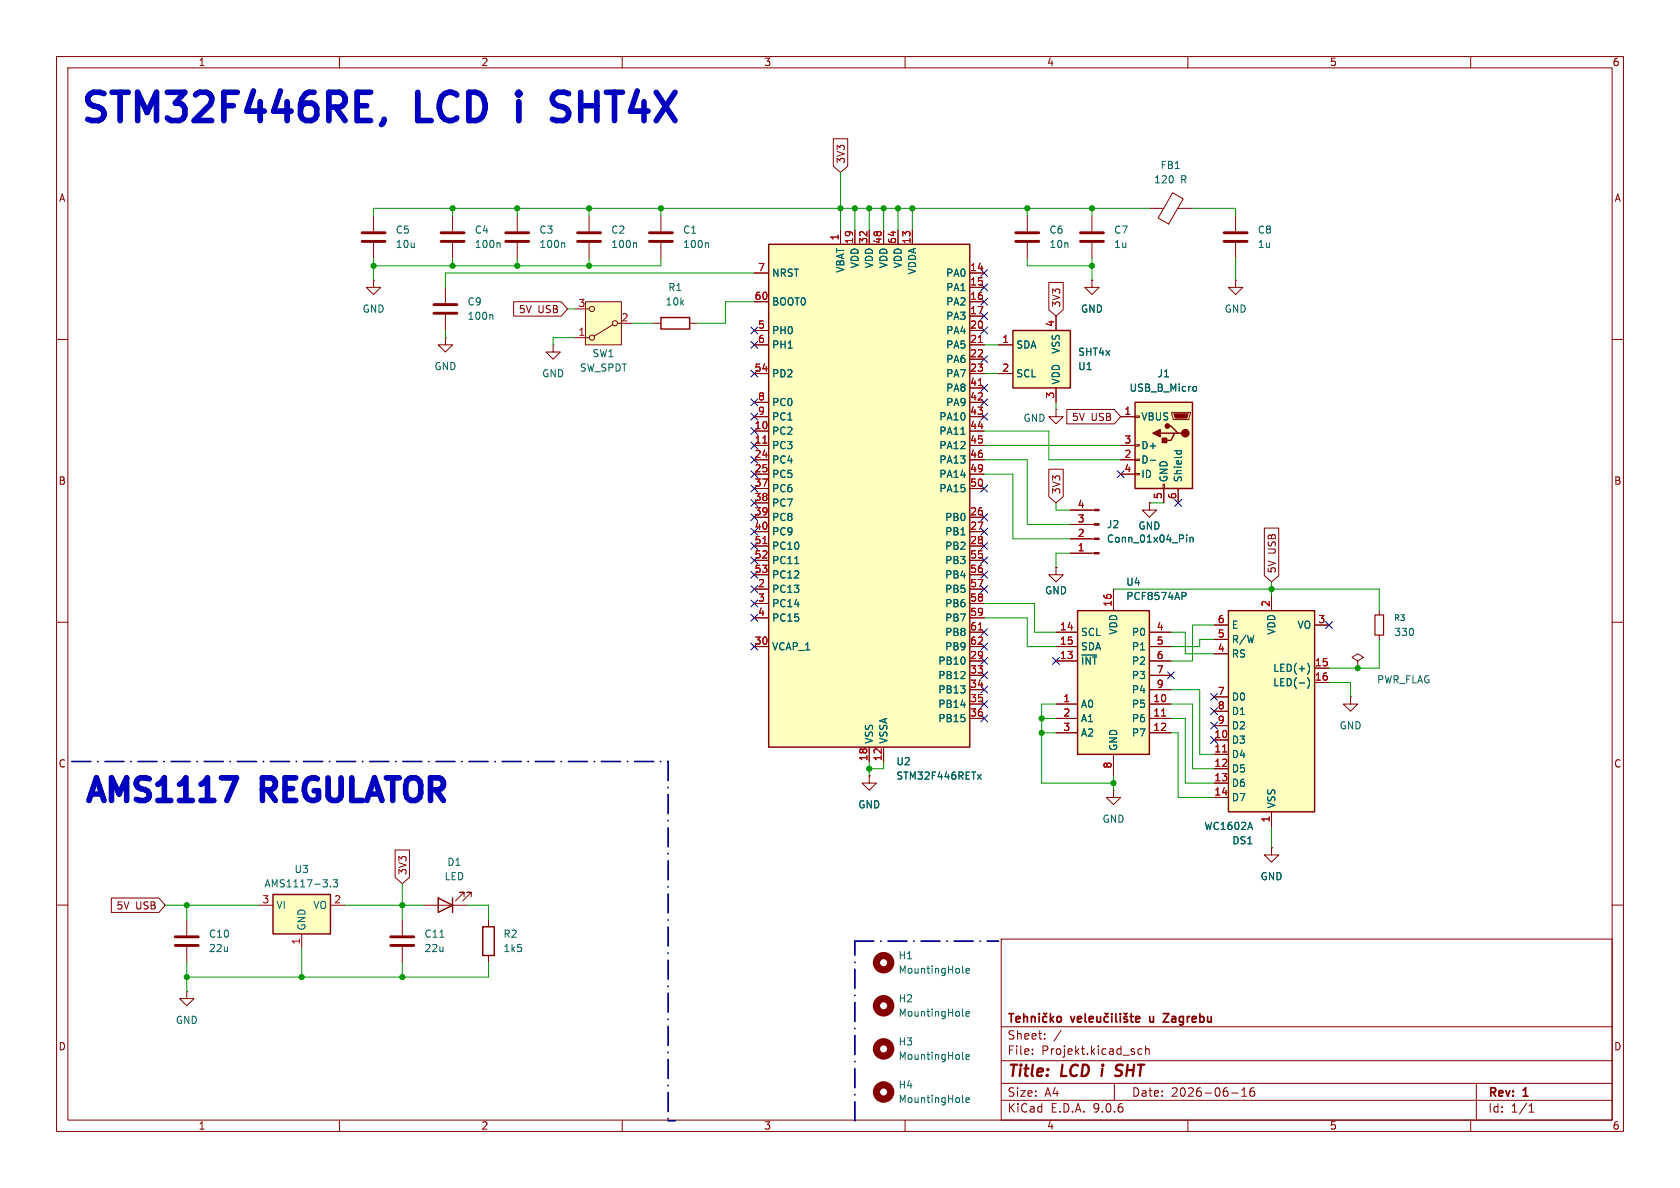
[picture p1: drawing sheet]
<svg xmlns="http://www.w3.org/2000/svg" width="297mm" height="210mm" viewBox="0 0 297 210" stroke-linecap="round" stroke-linejoin="round" font-family="sans-serif">
<g fill="none" stroke="#840000" stroke-width=".18">
<path d="M10 10h277v190h-277zM12 12h273v186h-273zM60 10v2M110 10v2M160 10v2M210 10v2M260 10v2M181.6 38.1v2.8M181.6 42.9v2.8M10 60h2M285 60h2M10 110h2"/>
<path d="M285 110h2M153.7 137.2v1.2h1.2l-1.2 1.3-1.3-1.3h1.3M153.7 137.2h.1M196.8 139.7v1.3h1.3l-1.3 1.2-1.2-1.2h1.2M196.8 139.7h.1M238.8 123.2v1.3h1.2l-1.2 1.2-1.3-1.2h1.3M238.8 123.2h.1M10 160h2M177 166h108v32h-108zM285 160h2M60 198v2M110 198v2"/>
<path d="M160 198v2M177 194.5h108M177 191.5h108M177 187.5h108M177 181.5h108M182.5 186.3v.1M182.5 185.5v.1M184.7 183.6v.1M184.7 182.8v.1M187.6 182.1l-1.3 2M197 191.5v3M201.9 185.5l-.4-.1-.3 .3v.4l.1 .2h.6"/>
<path d="M202.5 185.5l.2-.1 .4 .1 .1 .9M202.5 184.9v1.5M210 198v2M217.7 193.2h1.2M219.5 193.8h.9M219.5 192.7l.5-.4v1.5M221.7 192.3a.59 .59 0 0 0-.7 .6v.6l.1 .2 .4 .1 .2-.1 .1-.5-.1-.3h-.5l-.2 .3M260 198v2M261 191.5v6.5M270.3 196.6h.9M270.3 195.5l.4-.4v1.5"/>
</g>
<path d="M194.9 188.9l-.2 1.3M195 188.2v.2M195 188.2l-.1 .1 .1 .1M195 188.2l.1 .1-.1 .1M198.2 190a.85 .85 0 0 1-1.1 .1M198.2 188.2l-.7 .1a.46 .46 0 0 0-.2 .5 .46 .46 0 0 0 .3 .4l.6 .2" fill="none" stroke="#840000" stroke-width=".4"/>
<g fill="none" stroke="#840000" stroke-width=".3">
<path d="M178.3 179.2h.9M178.8 179.2v1.5M181 179.8l.2-.1 .4 .1v.9M181 179.2v1.5M182.3 179.8l.3-.1 .3 .1 .1 .9M182.3 179.7v1M183.7 179.2v.1M183.7 179.7v1M184.5 179.1l.3 .2 .3-.2M185.1 179.8l-.5-.1-.3 .3v.4l.2 .2h.6M185.7 179.2v1.5M186.3 179.7l-.6 .6"/>
<path d="M187 179.8l.3-.1 .3 .3v.4l-.3 .3-.3-.1-.2-.2v-.4zM189.3 179.7l.3 1 .4-1M191.8 179.2v1.3l.3 .2M193.9 179.7l.1 .9 .3 .1 .3-.2M194.6 179.7v1M195.3 179.1l.3 .2 .3-.2M195.9 179.8l-.4-.1-.3 .3v.4l.1 .2h.6M196.6 179.2v.1M196.6 179.7v1M197.3 179.2v1.3l.2 .2M198.1 179.2v.1M198.1 179.7v1"/>
<path d="M198.7 179.1l.3 .2 .3-.2M199.3 179.8l-.4-.1-.2 .2 .1 .2 .5 .2v.3h-.6M199.8 179.7h.5M200 179.2v1.3l.3 .2M203.3 179.7v.9M205.6 179.2h1l-1 1.5h1M179.6 180.2l.7-.2v-.2l-.5-.1-.2 .2 .1 .7h.6M185.8 180.1l.5 .6M190.5 180.2l.7-.2-.1-.2-.4-.1-.2 .2 .1 .7h.5M192.6 180.2l.7-.2-.1-.2-.4-.1-.2 .2v.7h.6M200.8 180.2l.7-.2-.1-.2-.4-.1-.2 .2v.7h.6"/>
</g>
<path d="M179.6 41.1h4M179.6 42.7h4" fill="none" stroke="#840000" stroke-width=".51"/>
<path d="M48.3 158.1h10.1v7h-10.1z" fill="#ffffc2"/>
<path d="M48.3 158.1h10.1v7h-10.1z" fill="none" stroke="#840000" stroke-width=".25"/>
<path d="M193 38.1v2.8M203.2 36.8h2.5M207.3 34.1l1.9 1.1-2.6 4.4-1.9-1.1zM208.2 36.8h2.6M193 42.9v2.8M203.2 88.9v1.3h1.3l-1.3 1.2-1.3-1.2h1.3M203.2 88.9h.1M45.7 160h2.6M53.3 165.1v2.5M58.4 160h2.6" fill="none" stroke="#840000" stroke-width=".18"/>
<path d="M58.4 156.7v.1M58.9 155.5h.8l-.4 .5 .3 .1v.6l-.2 .1-.5-.1" fill="none" stroke="#006464" stroke-width=".18"/>
<path d="M191 41.1h4.1M191 42.7h4.1" fill="none" stroke="#840000" stroke-width=".51"/>
<path d="M200.7 71.1h10.1v15.3h-10.1z" fill="#ffffc2"/>
<path d="M200.7 71.1h10.1v15.3h-10.1zM205.1 76.6h2.5M206.4 75.3h.6l1.3 1.3h.6M208.3 76.6h-.7l-.6 1.3h-1.3" fill="none" stroke="#840000" stroke-width=".25"/>
<g fill="none" stroke="#840000" stroke-width=".18">
<path d="M218.4 38.1v2.8M78.7 50.8v2.8M78.7 55.6v2.8M218.4 49.5v1.3h1.3l-1.3 1.3-1.2-1.3h1.2M218.4 49.5h.1M218.4 42.9v2.8M198.1 73.7h2.6M198.1 78.7h2.6M200.7 73.5h.7v.3h-.7zM200.7 78.6h.7v.3h-.7zM207.1 72.9h3.3v.3l-.2 1h-2.8zM189.2 97.8h4.2"/>
<path d="M189.2 95.3h4.2M189.2 92.7h4.2M189.2 90.2h4.2M198.1 81.3h2.6M198.1 83.8h2.6M200.7 81.2h.7v.2h-.7zM200.7 83.7h.7v.2h-.7zM205.6 85.6h.3v.8h-.3zM205.7 86.4v2.5M208.3 86.4v2.5M71.1 162.6v2.8M71.1 167.4v2.8"/>
</g>
<g fill="#840000" stroke="#840000" stroke-width=".18">
<path d="M207.5 73.2h2.6l-.3 .7h-2z"/>
<path d="M193.4 97.7h.9v.2h-.9z"/>
<path d="M193.4 95.1h.9v.3h-.9z"/>
<path d="M193.4 92.6h.9v.2h-.9z"/>
<path d="M193.4 90h.9v.3h-.9z"/>
</g>
<g fill="#840000" stroke="#840000" stroke-width=".25">
<path d="M205.5 77.5h.7v.7h-.7z"/>
<path d="M203.8 76.6l1.3-.7v1.3z"/>
<circle cx="209.5" cy="76.6" r=".63"/>
<circle cx="206.4" cy="75.3" r=".38"/>
</g>
<path d="M87 55.6l.1 .2v.7M207.6 79.7h1.3M208.1 79.7l-.1 .3M208.8 79.7l.1 .3M211.1 68.3l.3 .1 .1 .2v.4l-.4 .2M203.3 81.4h1M209.8 94.6v.1M209.8 95v.8M210.4 95v.8M210.4 95.1l.2-.1h.3v.8M77.8 165.7h.7" fill="none" stroke="#006464" stroke-width=".18"/>
<path d="M76.7 53.8h4.1M76.7 55.4h4.1M216.4 41.1h4.1M216.4 42.7h4.1M69.1 165.6h4.1M69.1 167.1h4.1" fill="none" stroke="#840000" stroke-width=".51"/>
<path d="M135.9 43.2h35.5v88.9h-35.5z" fill="#ffffc2"/>
<path d="M135.9 43.2h35.5v88.9h-35.5zM85.3 163.8h2.1v5.1h-2.1z" fill="none" stroke="#840000" stroke-width=".25"/>
<g fill="none" stroke="#840000" stroke-width=".18">
<path d="M80 38.1v2.8M91.4 38.1v2.8M104.1 38.1v2.8M116.8 38.1v2.8M66 49.5v1.3h1.3l-1.3 1.3-1.2-1.3h1.2M66 49.5h.1M80 42.9v2.8M91.4 42.9v2.8M104.1 42.9v2.8M116.8 42.9v2.8M133.3 48.3h2.6M133.3 53.3h2.6"/>
<path d="M133.3 58.4h2.6M148.6 40.6v2.6M151.1 40.6v2.6M153.7 40.6v2.6M156.2 40.6v2.6M158.7 40.6v2.6M161.3 40.6v2.6M171.4 48.3h2.6M171.4 53.3h2.6M171.4 58.4h2.6M171.4 50.8h2.6M171.4 55.9h2.6"/>
<path d="M193 49.5v1.3h1.3l-1.3 1.3-1.2-1.3h1.2M193 49.5h.1M97.8 61v1.2h1.3l-1.3 1.3-1.3-1.3h1.3M97.8 61h.1M133.3 61h2.6M133.3 66h2.6M133.3 71.1h2.6M133.3 73.7h2.6M133.3 76.2h2.6M133.3 78.7h2.6M171.4 61h2.6M171.4 66h2.6"/>
<path d="M171.4 71.1h2.6M171.4 73.7h2.6M171.4 76.2h2.6M171.4 78.7h2.6M171.4 63.5h2.6M171.4 68.6h2.6M133.3 81.3h2.6M133.3 83.8h2.6M133.3 86.4h2.6M133.3 88.9h2.6M133.3 91.4h2.6M133.3 94h2.6"/>
<path d="M133.3 96.5h2.6M133.3 99.1h2.6M171.4 81.3h2.6M171.4 83.8h2.6M171.4 86.4h2.6M171.4 91.4h2.6M171.4 94h2.6M171.4 96.5h2.6M171.4 99.1h2.6M133.3 101.6h2.6M133.3 104.1h2.6M133.3 106.7h2.6"/>
<path d="M133.3 109.2h2.6M133.3 114.3h2.6M171.4 101.6h2.6M171.4 104.1h2.6M171.4 106.7h2.6M171.4 109.2h2.6M171.4 114.3h2.6M171.4 111.8h2.6M171.4 116.8h2.6M171.4 119.4h2.6M153.7 132.1v2.5M156.2 132.1v2.5"/>
<path d="M171.4 121.9h2.6M171.4 124.5h2.6M171.4 127h2.6M86.4 162.6v1.2M86.4 168.9v1.3"/>
</g>
<path d="M134.9 78.3h.7M173 60.5h.7M173 68.2h.7M134.9 96.1h.7M173 111.3h.7" fill="none" stroke="#a90000" stroke-width=".18"/>
<path d="M88.2 42.9l.2 .2v.7M99.7 42.9l.1 .2v.7M112.4 42.9l.1 .2v.7M125.1 42.9l.1 .2v.7M169.9 76.8h.7M140.5 99.6h.7M172.8 136.9l.7 .8M173.5 136.9l-.7 .8" fill="none" stroke="#006464" stroke-width=".18"/>
<path d="M78 41.1h4M78 42.7h4M89.4 41.1h4.1M89.4 42.7h4.1M102.1 41.1h4.1M102.1 42.7h4.1M114.8 41.1h4.1M114.8 42.7h4.1" fill="none" stroke="#840000" stroke-width=".51"/>
<path d="M217.2 108h15.2v35.5h-15.2z" fill="#ffffc2"/>
<path d="M217.2 108h15.2v35.5h-15.2z" fill="none" stroke="#840000" stroke-width=".25"/>
<g fill="none" stroke="#840000" stroke-width=".18">
<path d="M66 38.1v2.8M66 42.9v2.8M214.6 110.5h2.6M214.6 113h2.6M214.6 115.6h2.6M224.8 105.4v2.6M232.4 110.5h2.5M232.4 118.1h2.5M214.6 123.2h2.6M214.6 125.7h2.6M214.6 128.3h2.6M214.6 130.8h2.6"/>
<path d="M214.6 133.4h2.6M214.6 135.9h2.6M214.6 138.4h2.6M232.4 120.7h2.5M214.6 141h2.6M224.8 149.9v1.2h-1.3l1.3 1.3 1.3-1.3h-1.3M224.8 149.9h.1M224.8 143.5v2.6"/>
</g>
<path d="M216.1 132.9h.8" fill="none" stroke="#a90000" stroke-width=".18"/>
<path d="M231.1 117.2a1.46 1.46 0 0 1 0 2M231.1 119.8a1.46 1.46 0 0 1 0 1.9" fill="none" stroke="#006464" stroke-width=".18"/>
<path d="M64 41.1h4.1M64 42.7h4.1" fill="none" stroke="#840000" stroke-width=".51"/>
<path d="M179.1 58.4h10.1v10.2h-10.1z" fill="#ffffc2"/>
<path d="M179.1 58.4h10.1v10.2h-10.1zM77.5 158.8l2.5 1.2-2.5 1.3zM80 158.8v2.5" fill="none" stroke="#840000" stroke-width=".25"/>
<path d="M186.7 55.9v2.5M176.5 66h2.6M176.5 61h2.6M186.7 72.4v1.3h1.3l-1.3 1.2-1.3-1.2h1.3M186.7 72.4h.1M186.7 68.6v2.5M82 158.5v-.8h-.7h.7l-1.5 1.6M83.3 158.5v-.8h-.8h.8l-1.5 1.6M33 175.3v1.2h1.3l-1.3 1.3-1.3-1.3h1.3M33 175.3h.1M74.9 160h7.6" fill="none" stroke="#840000" stroke-width=".18"/>
<path d="M190.5 108h12.7v25.4h-12.7z" fill="#ffffc2"/>
<path d="M116.8 56.1h5.1v2.1h-5.1zM190.5 108h12.7v25.4h-12.7z" fill="none" stroke="#840000" stroke-width=".25"/>
<g fill="none" stroke="#840000" stroke-width=".18">
<path d="M115.6 57.2h1.2M121.9 57.2h1.3M186.7 100.3v1.3h1.3l-1.3 1.3-1.3-1.3h1.3M186.7 100.3h.1M186.7 111.8h3.8M186.7 114.3h3.8M186.7 116.8h3.8M196.8 104.1v3.9M203.2 111.8h3.8M203.2 114.3h3.8M203.2 116.8h3.8M203.2 119.4h3.8"/>
<path d="M186.7 124.5h3.8M186.7 127h3.8M186.7 129.5h3.8M196.8 133.4v3.8M203.2 124.5h3.8M203.2 127h3.8M203.2 129.5h3.8M203.2 121.9h3.8M33 162.6v2.8M33 167.4v2.8"/>
</g>
<path d="M205.3 126.6h.8" fill="none" stroke="#a90000" stroke-width=".18"/>
<path d="M209 104.7h.4l.3 .3-.1 .3-.6 .1" fill="none" stroke="#006464" stroke-width=".18"/>
<path d="M31 165.6h4.1M31 167.1h4.1" fill="none" stroke="#840000" stroke-width=".51"/>
<path d="M103.5 53.3h6.4v7.7h-6.4z" fill="#ffffc2"/>
<g fill="none" stroke="#840000" stroke-width=".18">
<path d="M147.3 24.5h2.6v4.9l-1.3 1.1-1.3-1.1zM78.7 59.7v1.3h1.3l-1.3 1.2-1.2-1.2h1.2M78.7 59.7h.1M90.8 53.3h8.4l1.1 1.3-1.1 1.3h-8.4zM101.6 59.7h2.5M101.6 54.6h2.5M103.5 53.3h6.4v7.7h-6.4zM108.3 57.4l-3.3 2M109.2 57.2h2.6M133.3 48.3h2.6M133.3 53.3h2.6M133.3 58.4h2.6"/>
<path d="M148.6 40.6v2.6M151.1 40.6v2.6M153.7 40.6v2.6M156.2 40.6v2.6M158.7 40.6v2.6M161.3 40.6v2.6M171.4 48.3h2.6M171.4 53.3h2.6M171.4 58.4h2.6M171.4 50.8h2.6M171.4 55.9h2.6M185.4 49.9h2.6v4.9l-1.3 1.1-1.3-1.1z"/>
<path d="M186.7 55.9v2.5M193 49.5h.1M133.3 61h2.6M133.3 66h2.6M133.3 71.1h2.6M133.3 73.7h2.6M133.3 76.2h2.6M133.3 78.7h2.6M171.4 61h2.6M171.4 66h2.6M171.4 71.1h2.6M171.4 73.7h2.6"/>
<path d="M171.4 76.2h2.6M171.4 78.7h2.6M171.4 63.5h2.6M171.4 68.6h2.6M176.5 61h2.6M176.5 66h2.6M186.7 68.6v2.5M188.6 72.4h8.4l1.1 1.3-1.1 1.2h-8.4zM198.1 73.7h2.6M198.1 78.7h2.6M133.3 81.3h2.6M133.3 83.8h2.6"/>
<path d="M133.3 86.4h2.6M133.3 88.9h2.6M133.3 91.4h2.6M133.3 94h2.6M133.3 96.5h2.6M133.3 99.1h2.6M171.4 81.3h2.6M171.4 83.8h2.6M171.4 86.4h2.6M171.4 91.4h2.6M171.4 94h2.6M171.4 96.5h2.6"/>
<path d="M171.4 99.1h2.6M185.4 82.9h2.6v4.9l-1.3 1.1-1.3-1.1zM189.2 97.8h3.8M189.2 95.3h3.8M189.2 92.7h3.8M189.2 90.2h3.8M198.1 81.3h2.6M198.1 83.8h2.6M203.2 88.9h.1M205.7 86.4v2.5M208.3 86.4v2.5M223.5 93.3h2.6v8.5l-1.3 1.1-1.3-1.1z"/>
<path d="M133.3 101.6h2.6M133.3 104.1h2.6M133.3 106.7h2.6M133.3 109.2h2.6M133.3 114.3h2.6M171.4 101.6h2.6M171.4 104.1h2.6M171.4 106.7h2.6M171.4 109.2h2.6M171.4 114.3h2.6M171.4 111.8h2.6M171.4 116.8h2.6"/>
<path d="M171.4 119.4h2.6M186.7 100.3h.1M186.7 114.3h3.8M186.7 111.8h3.8M186.7 116.8h3.8M196.8 104.1v3.9M203.2 114.3h3.8M203.2 111.8h3.8M203.2 116.8h3.8M203.2 119.4h3.8M214.6 110.5h2.6M214.6 113h2.6"/>
<path d="M214.6 115.6h2.6M224.8 105.4v2.6M232.4 110.5h2.5M232.4 118.1h2.5M240 116.8l1-.6-1-.6-1 .6 1 .6v1.3M240 118.1h.1M243.8 108v.7M243.8 112.3v.7M153.7 137.2h.1M153.7 132.1v2.5M156.2 132.1v2.5M171.4 121.9h2.6"/>
<path d="M171.4 124.5h2.6M171.4 127h2.6M186.7 124.5h3.8M186.7 127h3.8M186.7 129.5h3.8M196.8 133.4v3.8M203.2 121.9h3.8M203.2 124.5h3.8M203.2 127h3.8M203.2 129.5h3.8M214.6 123.2h2.6M214.6 125.7h2.6"/>
<path d="M214.6 128.3h2.6M214.6 130.8h2.6M214.6 133.4h2.6M214.6 135.9h2.6M214.6 138.4h2.6M232.4 120.7h2.5M19.7 158.7h8.4l1.1 1.3-1.1 1.3h-8.4zM69.8 150.3h2.6v4.8l-1.3 1.1-1.3-1.1zM214.6 141h2.6M224.8 149.9h.1M224.8 143.5v2.6"/>
<circle cx="104.6" cy="54.6" r=".46"/>
<circle cx="104.6" cy="59.7" r=".46"/>
<circle cx="108.7" cy="57.2" r=".46"/>
</g>
<path d="M243.1 108.7h1.5v3.6h-1.5z" fill="none" stroke="#840000" stroke-width=".2"/>
<g fill="none" stroke="#840000" stroke-width="1.3">
<circle cx="156.2" cy="177.8" r="1.27"/>
<circle cx="156.2" cy="170.2" r="1.27"/>
<circle cx="156.2" cy="185.4" r="1.27"/>
<circle cx="156.2" cy="193" r="1.27"/>
</g>
<g fill="none" stroke="#006464" stroke-width=".18">
<path d="M169.9 76.8h.7M207.6 79.7h1.3M208.1 79.7l-.1 .3M208.8 79.7l.1 .3M211.1 68.3l.3 .1 .1 .2v.4l-.4 .2M140.5 99.6h.7M203.3 81.4h1M209.8 94.6v.1M209.8 95v.8M210.4 95v.8M210.4 95.1l.2-.1h.3v.8M209 104.7h.4l.3 .3-.1 .3-.6 .1"/>
<path d="M231.1 117.2a1.46 1.46 0 0 1 0 2M231.1 119.8a1.46 1.46 0 0 1 0 1.9M172.8 136.9l.7 .8M173.5 136.9l-.7 .8M170.2 179.5l.2 .1M170.2 171.8l.2 .2M170.8 179.2l.6-.1-.1-.2-.3-.1-.2 .2v.6h.5M170.8 171.6l.6-.1-.1-.3h-.3l-.2 .2v.6h.5M170.2 194.7l.2 .2M170.2 187.1l.2 .2M170.8 186.8l.6-.1-.1-.2-.3-.1-.2 .2v.6h.5M170.8 194.5l.6-.2-.1-.2-.3-.1-.2 .2v.6h.5"/>
</g>
<path d="M12.7 134.6h105.4M118.1 134.6v63.5M151.1 166.4h25.4M151.1 198.1v-31.7" fill="none" stroke="#000084" stroke-width=".3" stroke-dasharray="3.4 1.2 .1 1.2"/>
<path d="M118.1 198.1h1.3" fill="none" stroke="#000084" stroke-width=".3"/>
<g fill="none" stroke="#009600" stroke-width=".18">
<path d="M80 36.8v1.3M91.4 36.8v1.3M104.1 36.8v1.3M116.8 36.8v1.3M148.6 30.5v10.1M151.1 36.8v3.8M153.7 36.8v3.8M156.2 36.8v3.8M158.7 36.8v3.8M161.3 36.8v3.8M181.6 36.8v1.3M193 36.8v1.3"/>
<path d="M203.2 36.8h-137.2v1.3M210.8 36.8h7.6v1.3M66 45.7v3.8M78.7 58.4v1.3M80 45.7v1.3M91.4 45.7v1.3M100.3 54.6h1.3M101.6 59.7h-3.8v1.3M104.1 45.7v1.3M111.8 57.2h3.8M116.8 45.7v1.3h-50.8M133.3 48.3h-54.6v2.5"/>
<path d="M133.3 53.3h-5v3.9h-5.1M181.6 45.7v1.3h11.4M193 45.7v3.8M218.4 45.7v3.8M174 61h2.5M174 66h2.5M174 76.2h11.4v5.1h12.7M174 78.7h24.1M186.7 71.1v1.3M174 83.8h5.1v11.5h10.1M174 81.3h7.6v11.4h7.6M186.7 88.9v1.3h2.5"/>
<path d="M189.2 97.8h-2.5v2.5M203.2 88.9h2.5M174 106.7h8.9v5.1h3.8M174 109.2h7.6v5.1h5.1M196.8 104.1h47v3.9M207 111.8h2.5v3.8h5.1M214.6 113h-2.5v1.3h-5.1M214.6 110.5h-3.8v6.3h-3.8M224.8 102.9v2.5M243.8 113v5.1h-8.9M153.7 134.6v2.6M156.2 134.6v1.3h-2.5"/>
<path d="M184.1 127h2.6M184.1 129.5h2.6M186.7 124.5h-2.6v13.9h12.7M196.8 137.2v2.5M207 124.5h3.8v11.4h3.8M207 121.9h5.1v11.5h2.5M207 127h2.5v11.4h5.1M207 129.5h1.3v11.5h6.3M234.9 120.7h3.9v2.5M71.1 156.2v6.4M224.8 146.1v3.8M29.2 160h16.5"/>
<path d="M33 160v2.6M33 170.2v5.1M53.3 167.6v5.1M61 160h13.9M71.1 170.2v2.5M82.5 160h3.9v2.6M86.4 170.2v2.5h-53.4"/>
</g>
<g fill="none" stroke="#000084" stroke-width=".18">
<path d="M132.7 57.8l1.3 1.2M134 57.8l-1.3 1.2M173.4 57.8l1.2 1.2M173.4 55.3l1.2 1.2M173.4 47.7l1.2 1.2M173.4 50.2l1.2 1.2M173.4 52.7l1.2 1.2M174.6 57.8l-1.2 1.2M174.6 55.3l-1.2 1.2M174.6 52.7l-1.2 1.2M174.6 47.7l-1.2 1.2M174.6 50.2l-1.2 1.2"/>
<path d="M132.7 78.1l1.3 1.2M132.7 65.4l1.3 1.2M132.7 70.5l1.3 1.2M132.7 73.1l1.3 1.2M132.7 75.6l1.3 1.2M132.7 60.4l1.3 1.2M134 78.1l-1.3 1.2M134 65.4l-1.3 1.2M134 70.5l-1.3 1.2M134 73.1l-1.3 1.2M134 75.6l-1.3 1.2M134 60.4l-1.3 1.2"/>
<path d="M173.4 70.5l1.2 1.2M173.4 62.9l1.2 1.2M173.4 73.1l1.2 1.2M173.4 68l1.2 1.2M174.6 70.5l-1.2 1.2M174.6 62.9l-1.2 1.2M174.6 73.1l-1.2 1.2M174.6 68l-1.2 1.2M132.7 95.9l1.3 1.2M132.7 93.4l1.3 1.2M132.7 83.2l1.3 1.2M132.7 85.8l1.3 1.2"/>
<path d="M132.7 88.3l1.3 1.2M132.7 98.5l1.3 1.2M132.7 80.7l1.3 1.2M132.7 90.8l1.3 1.2M134 95.9l-1.3 1.2M134 93.4l-1.3 1.2M134 83.2l-1.3 1.2M134 85.8l-1.3 1.2M134 88.3l-1.3 1.2M134 90.8l-1.3 1.2M134 98.5l-1.3 1.2M134 80.7l-1.3 1.2"/>
<path d="M173.4 90.8l1.2 1.2M173.4 95.9l1.2 1.2M173.4 93.4l1.2 1.2M173.4 85.8l1.2 1.2M173.4 98.5l1.2 1.2M174.6 90.8l-1.2 1.2M174.6 95.9l-1.2 1.2M174.6 93.4l-1.2 1.2M174.6 85.8l-1.2 1.2M174.6 98.5l-1.2 1.2M197.5 83.2l1.2 1.2M198.7 83.2l-1.2 1.2"/>
<path d="M207.7 88.3l1.2 1.2M208.9 88.3l-1.2 1.2M132.7 108.6l1.3 1.2M132.7 106.1l1.3 1.2M132.7 113.7l1.3 1.2M132.7 103.5l1.3 1.2M132.7 101l1.3 1.2M134 103.5l-1.3 1.2M134 113.7l-1.3 1.2M134 108.6l-1.3 1.2M134 106.1l-1.3 1.2M134 101l-1.3 1.2"/>
<path d="M173.4 101l1.2 1.2M173.4 116.2l1.2 1.2M173.4 113.7l1.2 1.2M173.4 118.8l1.2 1.2M173.4 103.5l1.2 1.2M173.4 111.2l1.2 1.2M174.6 101l-1.2 1.2M174.6 116.2l-1.2 1.2M174.6 113.7l-1.2 1.2M174.6 118.8l-1.2 1.2M174.6 111.2l-1.2 1.2M174.6 103.5l-1.2 1.2"/>
<path d="M186.1 116.2l1.2 1.2M187.3 116.2l-1.2 1.2M206.4 118.8l1.2 1.2M207.6 118.8l-1.2 1.2M234.3 109.9l1.3 1.2M235.6 109.9l-1.3 1.2M173.4 123.9l1.2 1.2M173.4 126.4l1.2 1.2M173.4 121.3l1.2 1.2M174.6 123.9l-1.2 1.2M174.6 126.4l-1.2 1.2M174.6 121.3l-1.2 1.2"/>
<path d="M214 125.1l1.2 1.2M214 127.7l1.2 1.2M214 122.6l1.2 1.2M214 130.2l1.2 1.2M215.2 125.1l-1.2 1.2M215.2 127.7l-1.2 1.2M215.2 130.2l-1.2 1.2M215.2 122.6l-1.2 1.2"/>
</g>
<path d="M63.1 16.3h2.4M91.7 16.3v.5M91.7 18v3.3M91.7 16.3l-.2 .3 .2 .2M91.7 16.3l.3 .3-.3 .2M99.8 16.3h-1.2a1.21 1.21 0 0 0-1 1.2 1.21 1.21 0 0 0 1 1.2l1 .2M63.1 21.3h2.4M67.9 21.1l-.2 .7-.3 .2M97.7 21.1l.7 .2h1.2M39.1 137.5h2.7l-1.7 4" fill="none" stroke="#0000c2" stroke-width="1"/>
<path d="M134.9 78.3h.7M173 60.5h.7M173 68.2h.7M134.9 96.1h.7M173 111.3h.7M205.3 126.6h.8M216.1 132.9h.8" fill="none" stroke="#a90000" stroke-width=".18"/>
<g fill="#009600" stroke="#009600" stroke-width=".18">
<circle cx="80" cy="36.8" r=".46"/>
<circle cx="116.8" cy="36.8" r=".46"/>
<circle cx="91.4" cy="47" r=".46"/>
<circle cx="91.4" cy="36.8" r=".46"/>
<circle cx="104.1" cy="47" r=".46"/>
<circle cx="71.1" cy="160" r=".46"/>
<circle cx="53.3" cy="172.7" r=".46"/>
<circle cx="71.1" cy="172.7" r=".46"/>
<circle cx="33" cy="160" r=".46"/>
<circle cx="33" cy="172.7" r=".46"/>
<circle cx="80" cy="47" r=".46"/>
<circle cx="66" cy="47" r=".46"/>
<circle cx="153.7" cy="36.8" r=".46"/>
<circle cx="158.7" cy="36.8" r=".46"/>
<circle cx="151.1" cy="36.8" r=".46"/>
<circle cx="148.6" cy="36.8" r=".46"/>
<circle cx="156.2" cy="36.8" r=".46"/>
<circle cx="104.1" cy="36.8" r=".46"/>
<circle cx="196.8" cy="138.4" r=".46"/>
<circle cx="161.3" cy="36.8" r=".46"/>
<circle cx="193" cy="36.8" r=".46"/>
<circle cx="181.6" cy="36.8" r=".46"/>
<circle cx="193" cy="47" r=".46"/>
<circle cx="184.1" cy="127" r=".46"/>
<circle cx="184.1" cy="129.5" r=".46"/>
<circle cx="153.7" cy="135.9" r=".46"/>
<circle cx="224.8" cy="104.1" r=".46"/>
<circle cx="240" cy="118.1" r=".46"/>
</g>
<g font-size="7" fill="#0000c2">
<text x="13.6" y="23.1">STM32F446RE,</text>
<text x="73.7" y="23.1">LCD</text>
<text x="101.7" y="23.1">SHT4X</text>
</g>
<g font-size="5.6" fill="#0000c2">
<text x="14.2" y="143.2">AMS1117</text>
<text x="46.5" y="143.2">REGULATOR</text>
</g>
<g font-size="2.8" fill="#840000">
<text x="178" y="190.9">Title:</text>
<text x="187.7" y="190.9">LCD</text>
<text x="198.9" y="190.9">SHT</text>
</g>
<g font-size="2.1" fill="#840000">
<text x="178" y="184">Sheet:</text>
<text x="203.9" y="181.2">u</text>
<text x="207" y="181.2">Zagrebu</text>
<text x="178" y="186.7">File:</text>
<text x="184.1" y="186.7">Projekt.kicad_sch</text>
<text x="178" y="196.9">KiCad</text>
<text x="178" y="194.1">Size:</text>
<text x="184.7" y="194.1">A4</text>
<text x="185.7" y="196.9">E.D.A.</text>
<text x="193.3" y="196.9">9.0.6</text>
<text x="200" y="194.1">Date:</text>
<text x="207" y="194.1">2026-06-16</text>
<text x="263" y="194.3">Rev:</text>
<text x="263" y="196.9">Id:</text>
<text x="267.1" y="196.9">1/1</text>
<text x="269.4" y="194.3">1</text>
</g>
<g font-size="1.8" fill="#840000">
<text x="35" y="11.9">1</text>
<text x="85" y="11.9">2</text>
<text x="135" y="11.9">3</text>
<text x="185" y="11.9">4</text>
<text x="235" y="11.9">5</text>
<text x="285" y="11.9">6</text>
<text x="149.5" y="29.1" transform="rotate(-90 149.5 29.1)">3V3</text>
<text x="10.3" y="35.9">A</text>
<text x="285.3" y="35.9">A</text>
<text x="91.6" y="55.6">5V</text>
<text x="95.1" y="55.6">USB</text>
<text x="187.6" y="54.5" transform="rotate(-90 187.6 54.5)">3V3</text>
<text x="189.4" y="74.6">5V</text>
<text x="192.9" y="74.6">USB</text>
<text x="10.3" y="85.9">B</text>
<text x="187.6" y="87.5" transform="rotate(-90 187.6 87.5)">3V3</text>
<text x="285.3" y="85.9">B</text>
<text x="225.7" y="101.4" transform="rotate(-90 225.7 101.4)">5V</text>
<text x="225.7" y="98" transform="rotate(-90 225.7 98)">USB</text>
<text x="10.3" y="135.9">C</text>
<text x="285.3" y="135.9">C</text>
<text x="72.1" y="154.8" transform="rotate(-90 72.1 154.8)">3V3</text>
<text x="20.5" y="161">5V</text>
<text x="24" y="161">USB</text>
<text x="10.3" y="185.9">D</text>
<text x="285.3" y="185.9">D</text>
<text x="35" y="199.9">1</text>
<text x="85" y="199.9">2</text>
<text x="135" y="199.9">3</text>
<text x="185" y="199.9">4</text>
<text x="235" y="199.9">5</text>
<text x="285" y="199.9">6</text>
</g>
<g font-size="1.8" fill="#006464">
<text x="203.9" y="32.6">120</text>
<text x="205.1" y="30.1">FB1</text>
<text x="208.7" y="32.6">R</text>
<text x="69.9" y="41.5">C5</text>
<text x="83.8" y="41.5">C4</text>
<text x="95.3" y="41.5">C3</text>
<text x="108" y="41.5">C2</text>
<text x="120.7" y="41.5">C1</text>
<text x="185.4" y="41.5">C6</text>
<text x="196.9" y="41.5">C7</text>
<text x="222.3" y="41.5">C8</text>
<text x="69.9" y="44">10u</text>
<text x="83.8" y="44">100n</text>
<text x="95.3" y="44">100n</text>
<text x="108" y="44">100n</text>
<text x="120.7" y="44">100n</text>
<text x="152" y="47.5" transform="rotate(-90 152 47.5)">VDD</text>
<text x="154.5" y="47.5" transform="rotate(-90 154.5 47.5)">VDD</text>
<text x="157.1" y="47.5" transform="rotate(-90 157.1 47.5)">VDD</text>
<text x="159.6" y="47.5" transform="rotate(-90 159.6 47.5)">VDD</text>
<text x="185.4" y="44">10n</text>
<text x="196.9" y="44">1u</text>
<text x="222.3" y="44">1u</text>
<text x="118" y="51.7">R1</text>
<text x="136.4" y="49.1">NRST</text>
<text x="149.5" y="48.3" transform="rotate(-90 149.5 48.3)">VBAT</text>
<text x="162.2" y="48.6" transform="rotate(-90 162.2 48.6)">VDDA</text>
<text x="167.2" y="49.1">PA0</text>
<text x="167.2" y="51.7">PA1</text>
<text x="64" y="55.5">GND</text>
<text x="82.6" y="54.2">C9</text>
<text x="82.6" y="56.7">100n</text>
<text x="117.6" y="54.2">10k</text>
<text x="136.4" y="54.2">BOOT0</text>
<text x="136.4" y="59.3">PH0</text>
<text x="167.2" y="54.2">PA2</text>
<text x="167.2" y="56.7">PA3</text>
<text x="167.2" y="59.3">PA4</text>
<text x="191" y="55.5">GND</text>
<text x="216.4" y="55.5">GND</text>
<text x="76.7" y="65.6">GND</text>
<text x="102.4" y="65.9">SW_SPDT</text>
<text x="104.6" y="63.3">SW1</text>
<text x="136.4" y="61.8">PH1</text>
<text x="167.2" y="61.8">PA5</text>
<text x="167.2" y="64.4">PA6</text>
<text x="179.6" y="61.8">SDA</text>
<text x="187.6" y="62.6" transform="rotate(-90 187.6 62.6)">VSS</text>
<text x="190.5" y="65.6">U1</text>
<text x="190.5" y="63.1">SHT4x</text>
<text x="95.8" y="66.9">GND</text>
<text x="136.4" y="66.9">PD2</text>
<text x="136.4" y="72">PC0</text>
<text x="167.2" y="66.9">PA7</text>
<text x="167.2" y="69.4">PA8</text>
<text x="167.2" y="72">PA9</text>
<text x="179.6" y="66.9">SCL</text>
<text x="187.6" y="68.1" transform="rotate(-90 187.6 68.1)">VDD</text>
<text x="199.6" y="69.4">USB_B_Micro</text>
<text x="204.5" y="66.9">J1</text>
<text x="136.4" y="74.5">PC1</text>
<text x="136.4" y="77.1">PC2</text>
<text x="166" y="74.5">PA10</text>
<text x="166" y="77.1">PA11</text>
<text x="180.8" y="74.8">GND</text>
<text x="201.7" y="74.5">VBUS</text>
<text x="136.4" y="79.6">PC3</text>
<text x="136.4" y="82.1">PC4</text>
<text x="166" y="79.6">PA12</text>
<text x="166" y="82.1">PA13</text>
<text x="201.7" y="79.6">D+</text>
<text x="201.7" y="82.1">D-</text>
<text x="136.4" y="84.7">PC5</text>
<text x="136.4" y="87.2">PC6</text>
<text x="136.4" y="89.8">PC7</text>
<text x="166" y="84.7">PA14</text>
<text x="166" y="87.2">PA15</text>
<text x="201.7" y="84.7">ID</text>
<text x="206.6" y="85.3" transform="rotate(-90 206.6 85.3)">GND</text>
<text x="209.1" y="85.3" transform="rotate(-90 209.1 85.3)">Shield</text>
<text x="136.4" y="92.3">PC8</text>
<text x="136.4" y="94.8">PC9</text>
<text x="167" y="92.3">PB0</text>
<text x="167" y="94.8">PB1</text>
<text x="195.6" y="93.6">J2</text>
<text x="201.2" y="93.8">GND</text>
<text x="136.4" y="97.4">PC10</text>
<text x="136.4" y="99.9">PC11</text>
<text x="167" y="97.4">PB2</text>
<text x="167" y="99.9">PB3</text>
<text x="195.6" y="96.1">Conn_01x04_Pin</text>
<text x="136.4" y="102.5">PC12</text>
<text x="136.4" y="105">PC13</text>
<text x="136.4" y="107.5">PC14</text>
<text x="167" y="102.5">PB4</text>
<text x="167" y="105">PB5</text>
<text x="167" y="107.5">PB6</text>
<text x="184.7" y="105.3">GND</text>
<text x="199" y="103.7">U4</text>
<text x="199" y="106.3">PCF8574AP</text>
<text x="136.4" y="110.1">PC15</text>
<text x="167" y="110.1">PB7</text>
<text x="167" y="112.6">PB8</text>
<text x="191" y="112.6">SCL</text>
<text x="197.7" y="112.3" transform="rotate(-90 197.7 112.3)">VDD</text>
<text x="200" y="112.6">P0</text>
<text x="217.7" y="111.4">E</text>
<text x="217.7" y="113.9">R/W</text>
<text x="225.7" y="112.3" transform="rotate(-90 225.7 112.3)">VDD</text>
<text x="229.3" y="111.4">VO</text>
<text x="246.4" y="112.6">330</text>
<text x="136.4" y="115.2">VCAP_1</text>
<text x="165.8" y="117.7">PB10</text>
<text x="167" y="115.2">PB9</text>
<text x="191" y="115.2">SDA</text>
<text x="191" y="117.7">~{INT}</text>
<text x="200" y="115.2">P1</text>
<text x="200" y="117.7">P2</text>
<text x="217.7" y="116.4">RS</text>
<text x="225" y="119">LED(+)</text>
<text x="165.8" y="120.2">PB12</text>
<text x="165.8" y="122.8">PB13</text>
<text x="165.8" y="125.3">PB14</text>
<text x="191" y="125.3">A0</text>
<text x="200" y="120.2">P3</text>
<text x="200" y="122.8">P4</text>
<text x="200" y="125.3">P5</text>
<text x="217.7" y="124.1">D0</text>
<text x="225" y="121.5">LED(-)</text>
<text x="243.3" y="121">PWR_FLAG</text>
<text x="154.5" y="131.6" transform="rotate(-90 154.5 131.6)">VSS</text>
<text x="157.1" y="131.6" transform="rotate(-90 157.1 131.6)">VSSA</text>
<text x="165.8" y="127.9">PB15</text>
<text x="191" y="127.9">A1</text>
<text x="191" y="130.4">A2</text>
<text x="200" y="127.9">P6</text>
<text x="200" y="130.4">P7</text>
<text x="217.7" y="126.6">D1</text>
<text x="217.7" y="129.1">D2</text>
<text x="217.7" y="131.7">D3</text>
<text x="236.7" y="129.1">GND</text>
<text x="158.4" y="135.5">U2</text>
<text x="197.7" y="132.8" transform="rotate(-90 197.7 132.8)">GND</text>
<text x="217.7" y="134.2">D4</text>
<text x="217.7" y="136.8">D5</text>
<text x="151.6" y="143.1">GND</text>
<text x="158.4" y="138">STM32F446RETx</text>
<text x="217.7" y="139.3">D6</text>
<text x="217.7" y="141.8">D7</text>
<text x="225.7" y="143" transform="rotate(-90 225.7 143)">VSS</text>
<text x="194.8" y="145.6">GND</text>
<text x="212.8" y="146.9">WC1602A</text>
<text x="217.8" y="149.5">DS1</text>
<text x="52" y="154.5">U3</text>
<text x="78.5" y="155.8">LED</text>
<text x="79" y="153.3">D1</text>
<text x="222.8" y="155.8">GND</text>
<text x="46.6" y="157.1">AMS1117-3.3</text>
<text x="48.8" y="160.9">VI</text>
<text x="55.3" y="160.9">VO</text>
<text x="36.8" y="166">C10</text>
<text x="54.2" y="164.6" transform="rotate(-90 54.2 164.6)">GND</text>
<text x="74.9" y="166">C11</text>
<text x="88.9" y="166">R2</text>
<text x="36.8" y="168.5">22u</text>
<text x="74.9" y="168.5">22u</text>
<text x="88.9" y="168.5">1k5</text>
<text x="158.8" y="169.8">H1</text>
<text x="158.8" y="172.3">MountingHole</text>
<text x="158.8" y="177.4">H2</text>
<text x="158.8" y="179.9">MountingHole</text>
<text x="31" y="181.2">GND</text>
<text x="158.8" y="185">H3</text>
<text x="158.8" y="187.6">MountingHole</text>
<text x="158.8" y="192.6">H4</text>
<text x="158.8" y="195.2">MountingHole</text>
</g>
<g font-size="1.8" fill="#a90000">
<text x="148.3" y="42.6" transform="rotate(-90 148.3 42.6)">1</text>
<text x="150.9" y="43.2" transform="rotate(-90 150.9 43.2)">19</text>
<text x="153.4" y="43.2" transform="rotate(-90 153.4 43.2)">32</text>
<text x="156" y="43.2" transform="rotate(-90 156 43.2)">48</text>
<text x="158.5" y="43.2" transform="rotate(-90 158.5 43.2)">64</text>
<text x="161" y="43.2" transform="rotate(-90 161 43.2)">13</text>
<text x="133.3" y="53.1">60</text>
<text x="133.9" y="48">7</text>
<text x="171.4" y="48">14</text>
<text x="171.4" y="50.5">15</text>
<text x="171.4" y="53.1">16</text>
<text x="102.2" y="59.4">1</text>
<text x="102.2" y="54.4">3</text>
<text x="109.8" y="56.9">2</text>
<text x="133.9" y="58.2">5</text>
<text x="171.4" y="55.6">17</text>
<text x="171.4" y="58.2">20</text>
<text x="186.4" y="57.9" transform="rotate(-90 186.4 57.9)">4</text>
<text x="133.3" y="65.8">54</text>
<text x="133.9" y="60.7">6</text>
<text x="171.4" y="60.7">21</text>
<text x="171.4" y="63.2">22</text>
<text x="171.4" y="65.8">23</text>
<text x="177.1" y="65.8">2</text>
<text x="177.1" y="60.7">1</text>
<text x="133.9" y="70.9">8</text>
<text x="171.4" y="68.3">41</text>
<text x="171.4" y="70.9">42</text>
<text x="186.4" y="70.6" transform="rotate(-90 186.4 70.6)">3</text>
<text x="133.3" y="75.9">10</text>
<text x="133.9" y="73.4">9</text>
<text x="171.4" y="73.4">43</text>
<text x="171.4" y="75.9">44</text>
<text x="198.7" y="73.4">1</text>
<text x="133.3" y="78.5">11</text>
<text x="133.3" y="81">24</text>
<text x="133.3" y="83.6">25</text>
<text x="171.4" y="78.5">45</text>
<text x="171.4" y="81">46</text>
<text x="171.4" y="83.6">49</text>
<text x="198.7" y="78.5">3</text>
<text x="198.7" y="81">2</text>
<text x="198.7" y="83.6">4</text>
<text x="133.3" y="86.1">37</text>
<text x="133.3" y="88.6">38</text>
<text x="171.4" y="86.1">50</text>
<text x="190.4" y="89.9">4</text>
<text x="205.5" y="88.3" transform="rotate(-90 205.5 88.3)">5</text>
<text x="208" y="88.3" transform="rotate(-90 208 88.3)">6</text>
<text x="133.3" y="91.2">39</text>
<text x="133.3" y="93.7">40</text>
<text x="171.4" y="91.2">26</text>
<text x="171.4" y="93.7">27</text>
<text x="190.4" y="95">2</text>
<text x="190.4" y="92.5">3</text>
<text x="133.3" y="96.3">51</text>
<text x="133.3" y="98.8">52</text>
<text x="133.3" y="101.3">53</text>
<text x="171.4" y="96.3">28</text>
<text x="171.4" y="98.8">55</text>
<text x="171.4" y="101.3">56</text>
<text x="190.4" y="97.5">1</text>
<text x="133.9" y="103.9">2</text>
<text x="133.9" y="106.4">3</text>
<text x="171.4" y="103.9">57</text>
<text x="171.4" y="106.4">58</text>
<text x="196.6" y="107.4" transform="rotate(-90 196.6 107.4)">16</text>
<text x="224.5" y="107.4" transform="rotate(-90 224.5 107.4)">2</text>
<text x="133.9" y="109">4</text>
<text x="171.4" y="109">59</text>
<text x="171.4" y="111.5">61</text>
<text x="187.3" y="111.5">14</text>
<text x="204.4" y="111.5">4</text>
<text x="215.2" y="110.2">6</text>
<text x="215.2" y="112.8">5</text>
<text x="233" y="110.2">3</text>
<text x="133.3" y="114">30</text>
<text x="171.4" y="114">62</text>
<text x="171.4" y="116.6">29</text>
<text x="171.4" y="119.1">33</text>
<text x="187.3" y="114">15</text>
<text x="187.3" y="116.6">13</text>
<text x="204.4" y="114">5</text>
<text x="204.4" y="116.6">6</text>
<text x="204.4" y="119.1">7</text>
<text x="215.2" y="115.3">4</text>
<text x="232.4" y="117.9">15</text>
<text x="171.4" y="121.7">34</text>
<text x="171.4" y="124.2">35</text>
<text x="187.9" y="124.2">1</text>
<text x="203.8" y="124.2">10</text>
<text x="204.4" y="121.7">9</text>
<text x="215.2" y="122.9">7</text>
<text x="215.2" y="125.5">8</text>
<text x="232.4" y="120.4">16</text>
<text x="171.4" y="126.7">36</text>
<text x="187.9" y="126.7">2</text>
<text x="187.9" y="129.3">3</text>
<text x="203.8" y="126.7">11</text>
<text x="203.8" y="129.3">12</text>
<text x="214.6" y="130.6">10</text>
<text x="215.2" y="128">9</text>
<text x="153.4" y="134.7" transform="rotate(-90 153.4 134.7)">18</text>
<text x="156" y="134.7" transform="rotate(-90 156 134.7)">12</text>
<text x="196.6" y="136" transform="rotate(-90 196.6 136)">8</text>
<text x="214.6" y="133.1">11</text>
<text x="214.6" y="135.6">12</text>
<text x="214.6" y="138.2">13</text>
<text x="214.6" y="140.7">14</text>
<text x="224.5" y="145.5" transform="rotate(-90 224.5 145.5)">1</text>
<text x="46.3" y="159.8">3</text>
<text x="59" y="159.8">2</text>
<text x="53.1" y="167.1" transform="rotate(-90 53.1 167.1)">1</text>
</g>
<text font-size="1.4" fill="#006464" x="246.3" y="110">R3</text>
</svg>
